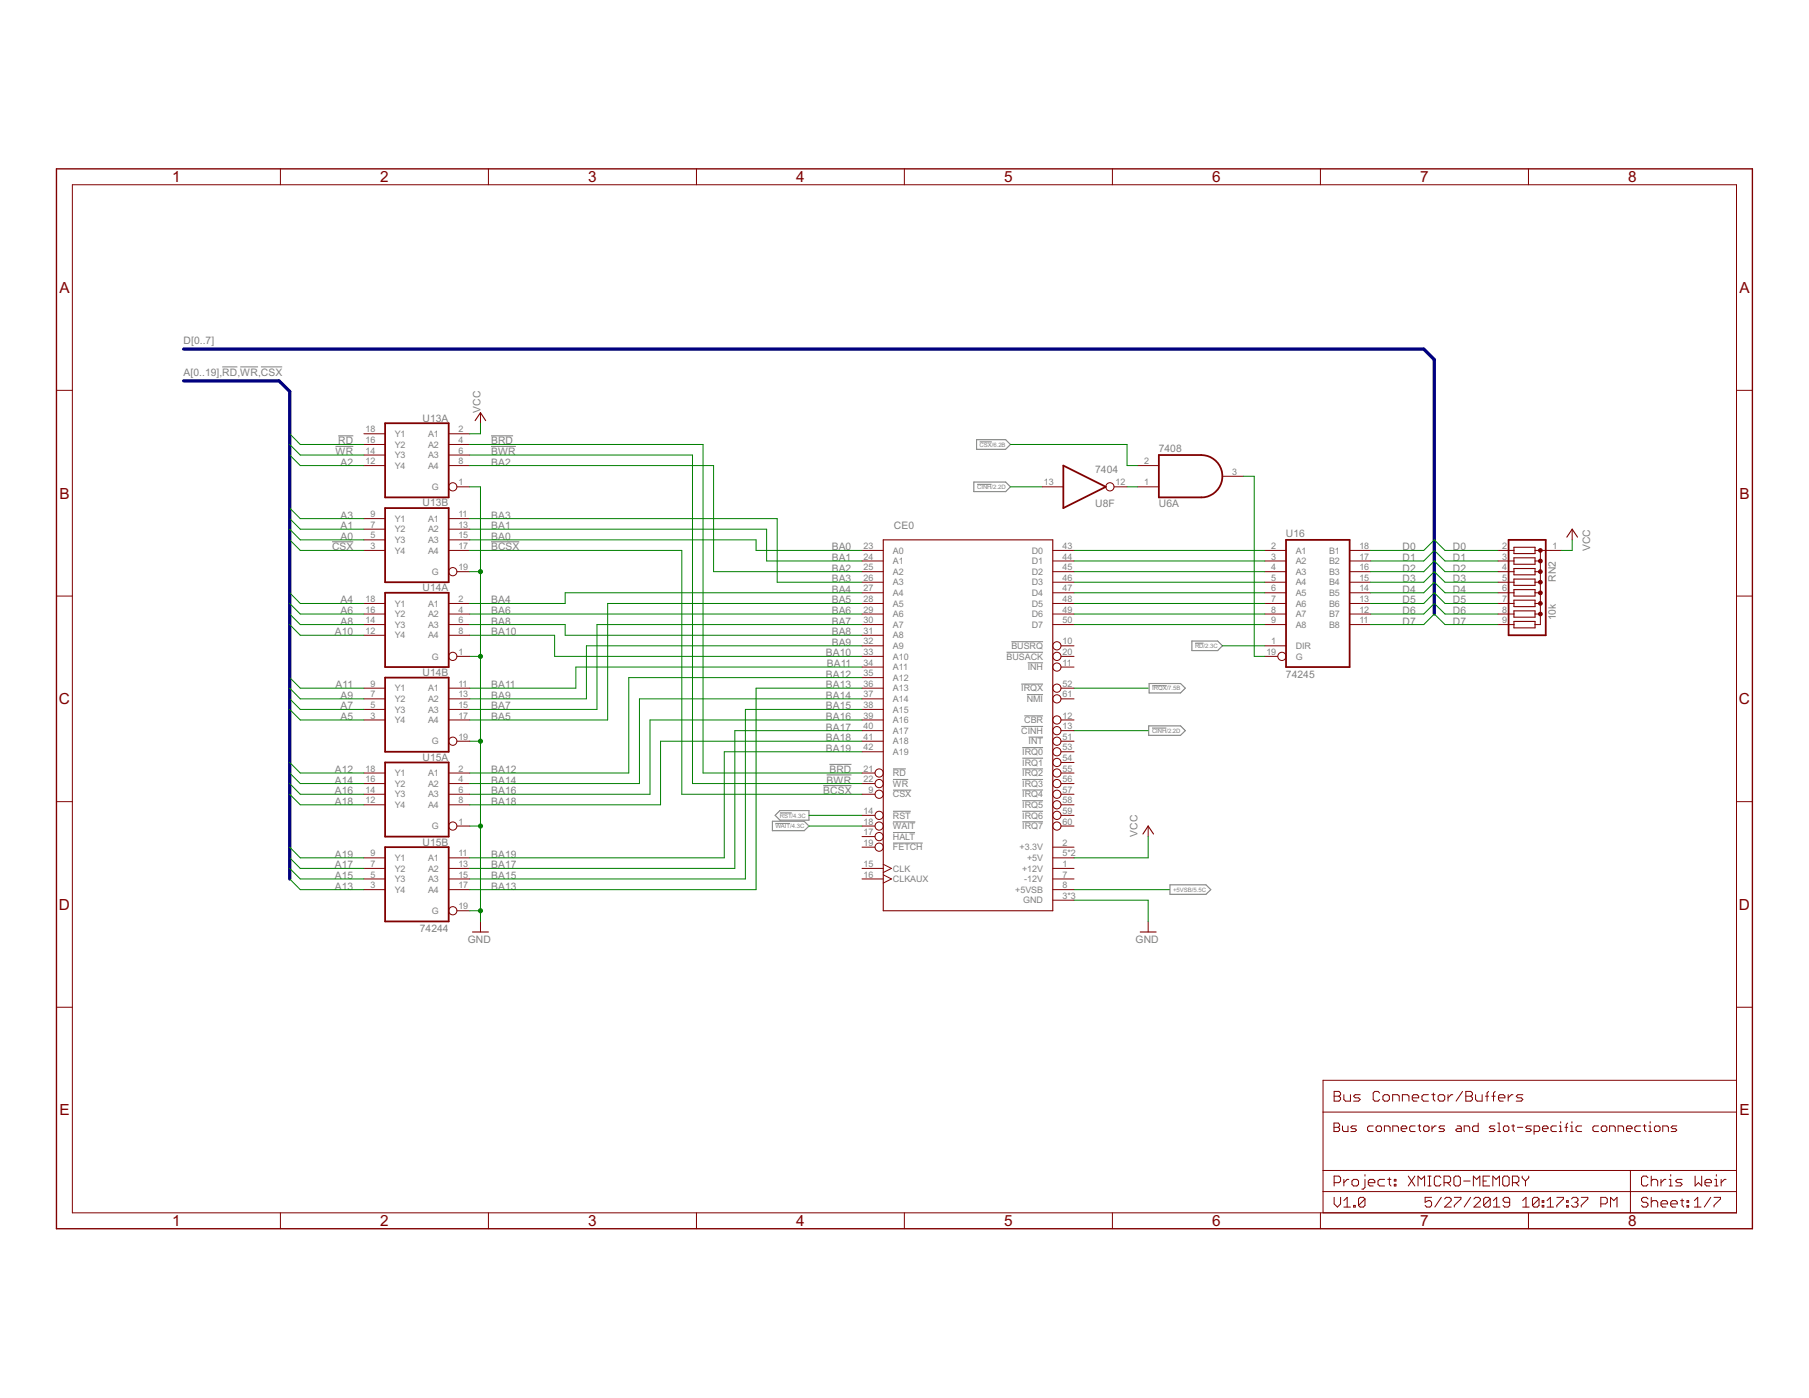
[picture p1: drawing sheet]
<svg xmlns="http://www.w3.org/2000/svg" width="279mm" height="216mm" viewBox="0 0 279 216" stroke-linecap="round" stroke-linejoin="round" font-family="sans-serif">
<g fill="none" stroke="#808080" stroke-width=".15">
<path d="M34.3 56.7h2.4M37.1 56.7h2.8M40.3 56.7h3.3M51.8 68.9h2.8M52.2 67.3h2.4M75.8 67.3h3.4M75.8 68.9h3.9M150.9 74.8h2.2M151.3 68.2h1.9M51.3 83.7h3.3M75.8 83.7h4.4M156.2 99.1h4.9"/>
<path d="M184.6 99.3h1.3M127.7 119.7h3.8M128.1 118h3.4M137.9 118.7h2M155.5 100.7h5.6M157.7 105.6h3.4M157.7 112.2h3.4M157.9 118.7h3.2M157.9 117.1h3.2M157.9 115.5h3.2M158.2 110.6h2.9M158.6 107.3h2.5"/>
<path d="M158.7 102.4h2.4M158.9 113.8h2.2M177.9 112.4h2.2M178 105.9h2.2M119.8 127.2h2.2M120.5 125.5h1.8M127.1 121.3h4.4M137.9 130.2h4.6M137.9 128.6h3.4M137.9 120.4h2.4M137.9 122h2.8M137.9 126.9h3.5"/>
<path d="M137.9 125.3h2.8M157.9 120.4h3.2M157.9 122h3.2M157.9 126.9h3.2M157.9 125.3h3.2M157.9 123.7h3.2"/>
</g>
<path d="M150.4 74.4h4.9l.8 .8-.8 .7h-4.9zM150.8 67.9h4.5l.8 .7-.8 .8h-4.5zM184.1 99h4l.7 .7-.7 .8h-4zM177.4 112.1h4.9l.8 .7-.8 .8h-4.9zM177.5 105.6h4.8l.8 .7-.8 .7h-4.8zM119.3 126.8h4.9l.7 .8-.7 .7h-4.9zM119.7 125.9l.8-.7h4.4v1.5h-4.4zM180.7 136.7h5.6l.7 .7-.7 .7h-5.6z" fill="none" stroke="#808080" stroke-width=".17"/>
<path d="M8.7 26.1h262v163.7h-262z" fill="none" stroke="#800000" stroke-width=".21"/>
<g fill="none" stroke="#800000" stroke-width=".15">
<path d="M11.2 28.5h257v158.8h-257zM43.3 26.1v2.4M75.4 26.1v2.4M107.6 26.1v2.4M139.7 26.1v2.4M171.8 26.1v2.4M203.9 26.1v2.4M236.1 26.1v2.4M8.7 60.3h2.5M56.2 71.9h3.3M56.2 67h3.3M56.2 68.6h3.3"/>
<path d="M56.2 70.3h3.3M69.3 71.9h3.3M69.3 67h3.3M69.3 68.6h3.3M69.3 70.3h3.3M70.6 75.2h2M74.2 63.7v1.7M161 75.2h3.2M172.1 75.2h2M175.7 75.2h3.3M175.7 71.9h3.3M188.8 73.6h3.3"/>
<path d="M268.2 60.3h2.5M8.7 92.1h2.5M56.2 85h3.3M56.2 93.2h3.3M56.2 94.8h3.3M56.2 96.5h3.3M56.2 98.1h3.3M56.2 80.1h3.3M56.2 81.7h3.3M56.2 83.4h3.3M69.3 85h3.3M69.3 93.2h3.3"/>
<path d="M69.3 94.8h3.3M69.3 96.5h3.3M69.3 98.1h3.3M69.3 80.1h3.3M69.3 81.7h3.3M69.3 83.4h3.3M70.6 88.3h2M133.1 85h3.3M133.1 86.6h3.3M133.1 88.3h3.3M133.1 89.9h3.3M133.1 91.5h3.3"/>
<path d="M133.1 93.2h3.3M133.1 94.8h3.3M133.1 96.5h3.3M133.1 98.1h3.3M133.1 99.7h3.3M162.6 85h3.3M162.6 86.6h3.3M162.6 88.3h3.3M162.6 89.9h3.3M162.6 91.5h3.3M162.6 93.2h3.3M162.6 94.8h3.3"/>
<path d="M162.6 96.5h3.3M163.9 99.7h2M195.3 85h3.3M195.3 86.6h3.3M195.3 88.3h3.3M195.3 89.9h3.3M195.3 91.5h3.3M195.3 93.2h3.3M195.3 94.8h3.3M195.3 96.5h3.3M195.3 99.7h3.3M208.4 85h3.3"/>
<path d="M208.4 86.6h3.3M208.4 88.3h3.3M208.4 89.9h3.3M208.4 91.5h3.3M208.4 93.2h3.3M208.4 94.8h3.3M208.4 96.5h3.3M231.4 85h2.4M231.4 86.6h2.4M231.4 88.3h2.4M231.4 89.9h2.4M231.4 91.5h2.4"/>
<path d="M231.4 93.2h2.4M231.4 94.8h2.4M231.4 96.5h2.4M237.1 85h4.1M237.1 86.6h.8M237.1 88.3h.8M237.1 89.9h.8M237.1 91.5h.8M237.1 93.2h.8M237.1 94.8h.8M237.9 85v11.5h-.8M242.8 81.7v1.7"/>
<path d="M268.2 92.1h2.5M56.2 106.3h3.3M56.2 107.9h3.3M56.2 109.6h3.3M56.2 119.4h3.3M56.2 111.2h3.3M69.3 106.3h3.3M69.3 107.9h3.3M69.3 109.6h3.3M69.3 119.4h3.3M69.3 111.2h3.3M70.6 114.5h2"/>
<path d="M70.6 101.4h2M133.1 114.5h3.3M133.1 101.4h3.3M133.1 103h3.3M133.1 104.6h3.3M133.1 106.3h3.3M133.1 107.9h3.3M133.1 109.6h3.3M133.1 119.4h2M133.1 116.1h3.3M133.1 112.8h3.3M133.1 111.2h3.3"/>
<path d="M163.9 114.5h2M163.9 101.4h2M163.9 103h2M163.9 106.3h2M163.9 107.9h2M163.9 119.4h2M163.9 117.8h2M163.9 116.1h2M163.9 112.8h2M163.9 111.2h2M195.3 101.4h2M8.7 123.8h2.5"/>
<path d="M56.2 134.1h3.3M56.2 135.7h3.3M56.2 121h3.3M56.2 122.7h3.3M56.2 124.3h3.3M56.2 137.4h3.3M56.2 132.5h3.3M69.3 134.1h3.3M69.3 135.7h3.3M69.3 121h3.3M69.3 122.7h3.3M69.3 124.3h3.3"/>
<path d="M69.3 137.4h3.3M69.3 132.5h3.3M70.6 127.6h2M133.1 134.1h3.3M133.1 135.7h3.3M133.1 130.8h2M133.1 129.2h2M133.1 121h2M133.1 122.7h2M133.1 127.6h2M133.1 125.9h2M136.4 133.5l1.3 .6-1.3 .6"/>
<path d="M136.4 135.1l1.3 .6-1.3 .7M162.6 134.1h3.3M162.6 135.7h3.3M162.6 130.8h3.3M162.6 139h3.3M162.6 137.4h3.3M162.6 132.5h3.3M163.9 121h2M163.9 122.7h2M163.9 127.6h2M163.9 125.9h2M163.9 124.3h2"/>
<path d="M177.3 127.6v1.6M268.2 123.8h2.5M8.7 155.6h2.5M70.6 140.7h2M74.2 142.3v1.6M177.3 142.3v1.6M268.2 155.6h2.5M204.3 171.7h63.9M206 173.4h.7l.2 .3v.2l-.2 .2 .2 .2v.2l-.2 .3h-.7zM206 174.1h.7M206.1 168.6h.7l.3 .2v.3l-.3 .2 .3 .2v.3l-.3 .3h-.7zM206.1 169.3h.7"/>
<path d="M207.3 173.9v.6l.3 .3h.6v-.9M207.6 169.1v.7l.2 .3h.8v-1M209.5 173.9h-.6l-.3 .2 .3 .2h.4l.2 .2-.2 .3h-.7M210.1 169.1h-.8l-.2 .2 .2 .2h.5l.3 .3-.3 .3h-.7M212.1 173.9h-.6l-.3 .2v.4l.3 .3h.6M212.5 174.1l.2-.2h.5l.2 .2v.4l-.2 .3h-.5l-.2-.3zM213.1 168.8l-.3-.2h-.5l-.2 .2v1l.2 .3h.5l.3-.3M213.6 169.3l.2-.2h.5l.3 .2v.5l-.3 .3h-.5l-.2-.3zM213.8 174.8v-.9h.7l.2 .2v.7M215.1 170.1v-1h.8l.2 .2v.8M215.1 174.8v-.9h.7l.2 .2v.7M216.4 174.3h.9v-.2l-.2-.2h-.5l-.2 .2v.4l.2 .3h.5"/>
<path d="M216.6 170.1v-1h.8l.2 .2v.8M218.1 169.5h1v-.2l-.2-.2h-.5l-.3 .2v.5l.3 .3h.5M218.6 173.9h-.7l-.2 .2v.4l.2 .3h.7M219 173.9h.4M219.2 173.7v.8l.2 .3M219.9 174.1l.2-.2h.4l.2 .2v.4l-.2 .3h-.4l-.2-.3zM220.6 169.1h-.7l-.3 .2v.5l.3 .3h.7M221.1 169.1h.5M221.2 173.9v.9M221.4 168.8v1l.2 .3M221.8 173.9h-.2l-.4 .4M222.1 169.3l.3-.2h.5l.2 .2v.5l-.2 .3h-.5l-.3-.3z"/>
<path d="M223.1 173.9h-.6l-.3 .2 .3 .2h.4l.2 .2-.2 .3h-.7M223.6 169.1v1M224.4 169.1h-.3l-.5 .4M225.1 173.9h.4l.2 .2v.7h-.6l-.3-.3 .3-.2h.6M225.9 168.6l-1 1.5M226.1 174.8v-.9h.7l.2 .2v.7M226.4 168.6h.8l.2 .2v.3l-.2 .2 .2 .2v.3l-.2 .3h-.8zM226.4 169.3h.8M227.9 169.1v.7l.3 .3h.7v-1M228.3 173.4v1.4h-.7l-.2-.3v-.4l.2-.2h.7M229.4 169.3h.5M229.9 168.6l-.2 .2v1.3"/>
<path d="M230.4 169.3h.5M230.9 173.9h-.6l-.3 .2 .3 .2h.4l.2 .2-.2 .3h-.7M230.9 168.6l-.2 .2v1.3M231.3 173.4h.2v1.4M231.3 174.8h.5M231.4 169.5h1v-.2l-.2-.2h-.5l-.3 .2v.5l.3 .3h.5M232.2 174.1l.2-.2h.4l.2 .2v.4l-.2 .3h-.4l-.2-.3zM232.9 169.1v1M233.5 173.9h.4M233.7 169.1h-.3l-.5 .4M233.7 173.7v.8l.2 .3M234.4 174.1h.8"/>
<path d="M235.2 169.1h-.8l-.2 .2 .2 .2h.5l.3 .3-.3 .3h-.7M236.5 173.9h-.6l-.3 .2 .3 .2h.4l.2 .2-.2 .3h-.7M236.9 174.8h.7l.2-.3v-.4l-.2-.2h-.7v1.3M238.2 174.3h.9v-.2l-.2-.2h-.4l-.3 .2v.4l.3 .3h.4M240.4 173.9h-.6l-.3 .2v.4l.3 .3h.6M240.8 174.8h.5M240.8 173.9h.2v.9M241 173.2v.2M241.7 174.1h.4M242.1 173.4l-.2 .3v1.1M242.6 174.8h.4M242.6 173.9h.2v.9"/>
<path d="M242.8 173.2v.2M244.3 173.9h-.7l-.2 .2v.4l.2 .3h.7M246.9 173.9h-.7l-.2 .2v.4l.2 .3h.7M247.3 174.1l.2-.2h.5l.2 .2v.4l-.2 .3h-.5l-.2-.3zM248.6 174.8v-.9h.7l.2 .2v.7M249.9 174.8v-.9h.6l.3 .2v.7M251.2 174.3h.9v-.2l-.3-.2h-.4l-.2 .2v.4l.2 .3h.4M253.4 173.9h-.7l-.2 .2v.4l.2 .3h.7M253.8 173.9h.4M254 173.7v.8l.2 .3M254.7 174.8h.4M254.7 173.9h.2v.9"/>
<path d="M254.9 173.2v.2M255.5 174.1l.2-.2h.5l.2 .2v.4l-.2 .3h-.5l-.2-.3zM256.8 174.8v-.9h.7l.2 .2v.7M259 173.9h-.7l-.2 .2 .2 .2h.5l.2 .2-.2 .3h-.7M268.2 166.8h-63.9v20.5M43.3 187.3v2.5M75.4 187.3v2.5M107.6 187.3v2.5M139.7 187.3v2.5M171.8 187.3v2.5M203.9 187.3v2.5M204.3 180.8h63.9"/>
<path d="M204.3 184h63.9M206.1 182.6h.7l.3-.2v-.5l-.3-.3h-.7v1.6M206.1 184.9v1l.5 .5 .5-.5v-1M207.6 182.1v1.1M207.6 185.4l.5-.5v1.5M207.6 186.4h1M208.3 182.1h-.2l-.5 .5M209.1 182.1h.5l.2 .3v.5l-.2 .3h-.5l-.3-.3v-.5zM209.1 186.2h.2v.2h-.2zM210.8 185.2l-.2-.3h-.5l-.3 .3v1M210.8 182.1v1.3l-.2 .2h-.3M210.8 181.4v.2"/>
<path d="M210.8 185.2v1l-.2 .2h-.5l-.3-.2M210.8 185.2l-1 1M211.3 182.6h1v-.2l-.2-.3h-.5l-.3 .3v.5l.3 .3h.5M213.8 182.1h-.7l-.3 .3v.5l.3 .3h.7M214.3 182.1h.5M214.6 181.9v1l.2 .3M215.3 182.1h.3v.3h-.3zM215.3 182.9h.3v.3h-.3zM217.5 181.6l1 1.6M218.5 181.6l-1 1.6M219 183.2v-1.6l.5 .5 .5-.5v1.6M220.5 181.6h.5"/>
<path d="M220.5 183.2h.5M220.8 181.6v1.6M221.1 184.9h-1v.8l.5-.3h.3l.2 .3v.5l-.2 .2h-.5l-.3-.2M222.5 181.9l-.2-.3h-.5l-.3 .3v1l.3 .3h.5l.2-.3M222.6 184.9l-1 1.5M223 182.6h.8l.2-.2v-.5l-.2-.3h-.8v1.6M223.1 185.2l.3-.3h.5l.2 .3v.2l-1 1h1M223.5 182.6l.5 .6M224.6 184.9h1v.3l-1 1v.2M224.8 181.6h.5l.3 .3v1l-.3 .3h-.5l-.2-.3v-1zM226.1 182.4h1M227.1 184.9l-1 1.5"/>
<path d="M227.6 183.2v-1.6l.5 .5 .5-.5v1.6M227.6 185.2l.3-.3h.5l.2 .3v.2l-1 1h1M229.1 182.4h.5M230.1 181.6h-1v1.6h1M230.2 185.2v1l-.3 .2h-.5l-.2-.2M230.2 185.2l-.3-.3h-.5l-.2 .3v1M230.2 185.2l-1 1M230.6 183.2v-1.6l.5 .5 .5-.5v1.6M230.7 186.4h1M230.7 185.4l.5-.5v1.5M232.3 181.6h.5l.3 .3v1l-.3 .3h-.5l-.2-.3v-1zM233.2 185.7h-.8l-.2-.3v-.2l.2-.3h.5l.3 .3v1l-.3 .2h-.5l-.2-.2"/>
<path d="M233.6 182.6h.7l.3-.2v-.5l-.3-.3h-.7v1.6M234.1 182.6l.5 .6M235.1 181.6v.3l.5 .5M235.2 186.4h1M235.2 185.4l.5-.5v1.5M235.6 182.4v.8M236.1 187.3v2.5M236.1 181.6v.3l-.5 .5M237.7 185.2v1l-.3 .2h-.5l-.2-.2M237.7 185.2l-.3-.3h-.5l-.2 .3v1M237.7 185.2l-1 1M238.2 186.2h.2v.2h-.2z"/>
<path d="M238.2 185.4h.2v.3h-.2zM239 186.4h.9M239 185.4l.5-.5v1.5M240.5 184.9h1v.3l-1 1v.2M242 186.2h.2v.2h-.2zM242 185.4h.2v.3h-.2zM242.7 185.2l.3-.3h.5l.2 .3v.2l-.2 .3M243.2 185.7h.3M243.5 185.7l.2 .2v.3l-.2 .2h-.5l-.3-.2M244.2 184.9h1v.3l-1 1v.2M247.2 185.9h.8l.2-.2v-.5l-.2-.3h-.8v1.5M248.8 186.4v-1.5l.5 .5 .4-.5v1.5"/>
<path d="M251.8 180.8v6.5M254.5 181.9l-.2-.3h-.5l-.3 .3v1l.3 .3h.5l.2-.3M254.5 185.2l-.2-.3h-.5l-.3 .3v.2l.3 .3h.5l.2 .2v.3l-.2 .2h-.5l-.3-.2M255 182.4l.3-.3h.5l.2 .3v.8M255 181.6v1.6M255 184.9v1.5M255 185.7l.3-.3h.5l.2 .3v.7M256.5 185.9h1.1v-.2l-.3-.3h-.5l-.3 .3v.5l.3 .2h.5M256.5 182.1v1.1M257.3 182.1h-.3l-.5 .5M257.8 182.1h.2v1.1M257.8 183.2h.5"/>
<path d="M258 185.9h1.1v-.2l-.3-.3h-.5l-.3 .3v.5l.3 .2h.5M258 181.4v.2M259.6 185.4h.5M259.8 182.1h-.7l-.3 .3 .3 .2h.5l.2 .3-.2 .3h-.8M259.8 185.2v1l.3 .2M260.6 186.2h.2v.2h-.2zM260.6 185.4h.2v.3h-.2zM261.7 186.4h1M261.7 185.4l.5-.5v1.5M261.8 181.6v1.6l.5-.6 .5 .6v-1.6M263.3 182.6h1v-.2l-.2-.3h-.5l-.3 .3v.5l.3 .3h.5M264.2 184.9l-1 1.5"/>
<path d="M264.7 184.9h1v.3l-1 1v.2M264.8 182.1h.3v1.1M264.8 183.2h.5M265.1 181.4v.2M265.8 182.1v1.1M266.6 182.1h-.3l-.5 .5"/>
<circle cx="69.9" cy="75.2" r=".64"/>
<circle cx="171.4" cy="75.2" r=".64"/>
<circle cx="69.9" cy="88.3" r=".64"/>
<circle cx="163.2" cy="99.7" r=".64"/>
<circle cx="69.9" cy="101.4" r=".64"/>
<circle cx="69.9" cy="114.5" r=".64"/>
<circle cx="135.8" cy="119.4" r=".64"/>
<circle cx="163.2" cy="107.9" r=".64"/>
<circle cx="163.2" cy="112.8" r=".64"/>
<circle cx="163.2" cy="106.3" r=".64"/>
<circle cx="163.2" cy="119.4" r=".64"/>
<circle cx="163.2" cy="101.4" r=".64"/>
<circle cx="163.2" cy="111.2" r=".64"/>
<circle cx="163.2" cy="114.5" r=".64"/>
<circle cx="163.2" cy="103" r=".64"/>
<circle cx="163.2" cy="117.8" r=".64"/>
<circle cx="163.2" cy="116.1" r=".64"/>
<circle cx="198" cy="101.4" r=".64"/>
<circle cx="69.9" cy="127.6" r=".64"/>
<circle cx="135.8" cy="125.9" r=".64"/>
<circle cx="135.8" cy="130.8" r=".64"/>
<circle cx="135.8" cy="129.2" r=".64"/>
<circle cx="135.8" cy="122.7" r=".64"/>
<circle cx="135.8" cy="121" r=".64"/>
<circle cx="135.8" cy="127.6" r=".64"/>
<circle cx="163.2" cy="124.3" r=".64"/>
<circle cx="163.2" cy="125.9" r=".64"/>
<circle cx="163.2" cy="127.6" r=".64"/>
<circle cx="163.2" cy="121" r=".64"/>
<circle cx="163.2" cy="122.7" r=".64"/>
<circle cx="69.9" cy="140.7" r=".64"/>
</g>
<g fill="none" stroke="#800000" stroke-width=".17">
<path d="M73.4 65l.8-1.3 .8 1.3M136.4 83.4h26.2v57.3h-26.2zM233.8 84.5h3.3v1h-3.3zM233.8 86.1h3.3v1h-3.3zM233.8 87.8h3.3v1h-3.3zM233.8 89.4h3.3v1h-3.3zM233.8 91.1h3.3v1h-3.3zM233.8 92.7h3.3v1h-3.3zM233.8 94.3h3.3v1h-3.3zM233.8 96h3.3v1h-3.3zM242 83l.8-1.3 .8 1.3M176.5 128.8l.8-1.2 .9 1.2"/>
<path d="M73 143.9h2.4M176.1 143.9h2.5"/>
</g>
<path d="M59.5 65.4h9.8v11.4h-9.8zM59.5 78.5h9.8v11.4h-9.8zM164.2 71.9l6.6 3.3-6.6 3.3zM179 70.3h6.5a3.3 3.3 0 0 1 3.3 3.2 3.3 3.3 0 0 1-3.3 3.3h-6.5zM59.5 91.5h9.8v11.5h-9.8zM198.6 83.4h9.8v19.6h-9.8zM233 83.4h5.7v14.7h-5.7zM59.5 104.6h9.8v11.5h-9.8zM59.5 117.8h9.8v11.4h-9.8zM59.5 130.8h9.8v11.5h-9.8z" fill="none" stroke="#800000" stroke-width=".28"/>
<g fill="#800000" stroke="#800000" stroke-width=".15">
<path d="M237.7 94.7l.1-.1 .3 .1v.3l-.1 .1-.3-.1-.1-.2h.3h-.3z" fill-rule="evenodd"/>
<path d="M237.7 93l.3-.1 .2 .3-.1 .2-.1 .1-.3-.1-.1-.2h.3h-.3z" fill-rule="evenodd"/>
<path d="M237.7 91.4l.1-.1 .3 .1v.3l-.1 .1-.3-.1-.1-.2h.3h-.3z" fill-rule="evenodd"/>
<path d="M237.7 89.7l.1-.1 .3 .1v.4l-.1 .1-.3-.1-.1-.2h.3h-.3z" fill-rule="evenodd"/>
<path d="M237.7 88.1l.3-.1 .2 .3-.1 .2-.1 .1-.3-.1-.1-.2h.3h-.3z" fill-rule="evenodd"/>
<path d="M237.7 86.5l.1-.1 .3 .1v.3l-.1 .1-.3-.1-.1-.2h.3h-.3z" fill-rule="evenodd"/>
<path d="M237.7 84.8l.1-.1 .3 .1v.4l-.1 .1-.3-.1-.1-.2h.3h-.3z" fill-rule="evenodd"/>
</g>
<path d="M28.4 53.9h191.5l1.6 1.6v39.3M28.4 58.8h14.7l1.6 1.7v75.2" fill="none" stroke="#000080" stroke-width=".51"/>
<g fill="none" stroke="#008000" stroke-width=".15">
<path d="M44.7 78.5l1.7 1.6h9.8M44.7 70.3l1.7 1.6h9.8M44.7 67l1.7 1.6h9.8M44.7 68.6l1.7 1.7h9.8M72.6 71.9h37.6v16.4h22.9M72.6 70.3h34.4v50.7h26.1M72.6 68.6h36v50.8h24.5M72.6 75.2h1.6v67.1M74.2 65.4v1.6h-1.6M156.1 68.6h18v3.3h1.6M156.1 75.2h4.9M174.1 75.2h1.6"/>
<path d="M192.1 73.6h1.6v27.8h1.6M44.7 94.8l1.7 1.7h9.8M44.7 93.2l1.7 1.6h9.8M44.7 91.5l1.7 1.7h9.8M44.7 83.4l1.7 1.6h9.8M44.7 96.5l1.7 1.6h9.8M44.7 80.1l1.7 1.6h9.8M44.7 81.7l1.7 1.7h9.8M72.6 96.5h14.7v1.6h45.8M72.6 94.8h60.5M72.6 80.1h47.4v9.8h13.1M72.6 88.3h1.6"/>
<path d="M72.6 81.7h45.8v4.9h14.7M72.6 85h32.7v37.7h27.8M72.6 83.4h44.2v1.6h16.3M72.6 98.1h13.1v3.3h47.4M133.1 96.5h-40.9v13.1h-19.6M133.1 91.5h-45.8v1.7h-14.7M133.1 93.2h-39.2v18h-21.3M133.1 99.7h-42.5v8.2h-18M165.9 96.5h29.4M165.9 94.8h29.4M165.9 93.2h29.4M165.9 91.5h29.4"/>
<path d="M165.9 89.9h29.4M165.9 88.3h29.4M165.9 86.6h29.4M165.9 85h29.4M188.8 99.7h6.5M211.7 96.5h8.2l1.6-1.7 1.7 1.7h8.2M211.7 94.8h8.2l1.6-1.6 1.7 1.6h8.2M211.7 93.2h8.2l1.6-1.7 1.7 1.7h8.2M211.7 91.5h8.2l1.6-1.6 1.7 1.6h8.2M211.7 89.9h8.2l1.6-1.6 1.7 1.6h8.2M211.7 88.3h8.2l1.6-1.7 1.7 1.7h8.2M211.7 86.6h8.2l1.6-1.6 1.7 1.6h8.2"/>
<path d="M211.7 85h8.2l1.6-1.6 1.7 1.6h8.2M242.8 83.4v1.6h-1.6M44.7 119.4l1.7 1.6h9.8M44.7 117.8l1.7 1.6h9.8M44.7 104.6l1.7 1.7h9.8M44.7 106.3l1.7 1.6h9.8M44.7 107.9l1.7 1.7h9.8M44.7 109.6l1.7 1.6h9.8M72.6 114.5h1.6M72.6 101.4h1.6M133.1 109.6h-18v26.1h-42.5M133.1 107.9h-34.3v13.1h-26.2"/>
<path d="M133.1 106.3h-16.3v31.1h-44.2M133.1 104.6h-36v14.8h-24.5M133.1 103h-44.2v3.3h-16.3M133.1 111.2h-32.7v11.5h-27.8M133.1 116.1h-21.2v16.4h-39.3M133.1 114.5h-31.1v9.8h-29.4M133.1 112.8h-19.6v21.3h-40.9M165.9 106.3h11.4M165.9 112.8h11.4M44.7 134.1l1.7 1.6h9.8M44.7 135.7l1.7 1.7h9.8M44.7 130.8l1.7 1.7h9.8"/>
<path d="M44.7 121l1.7 1.7h9.8M44.7 132.5l1.7 1.6h9.8M44.7 122.7l1.7 1.6h9.8M72.6 127.6h1.6M124.9 127.6h8.2M124.9 125.9h8.2M165.9 137.4h14.7M165.9 139h11.4v3.3M177.3 129.2v3.3h-11.4M72.6 140.7h1.6"/>
</g>
<g fill="#008000" stroke="#008000" stroke-width=".15">
<circle cx="74.2" cy="140.7" r=".32"/>
<circle cx="74.2" cy="127.6" r=".32"/>
<circle cx="74.2" cy="114.5" r=".32"/>
<circle cx="74.2" cy="101.4" r=".32"/>
<circle cx="74.2" cy="88.3" r=".32"/>
</g>
<g font-size="2.6" fill="#800000">
<text x="26.6" y="28.1">1</text>
<text x="58.7" y="28.1">2</text>
<text x="90.8" y="28.1">3</text>
<text x="123" y="28.1">4</text>
<text x="155.1" y="28.1">5</text>
<text x="187.2" y="28.1">6</text>
<text x="219.3" y="28.1">7</text>
<text x="251.5" y="28.1">8</text>
<text x="9.2" y="45.2">A</text>
<text x="268.6" y="45.2">A</text>
<text x="9.2" y="77">B</text>
<text x="268.6" y="77">B</text>
<text x="9.1" y="108.7">C</text>
<text x="268.6" y="108.7">C</text>
<text x="9.1" y="140.5">D</text>
<text x="268.6" y="140.5">D</text>
<text x="9.2" y="172.3">E</text>
<text x="268.6" y="172.3">E</text>
<text x="26.6" y="189.4">1</text>
<text x="58.7" y="189.4">2</text>
<text x="90.8" y="189.4">3</text>
<text x="123" y="189.4">4</text>
<text x="155.1" y="189.4">5</text>
<text x="187.2" y="189.4">6</text>
<text x="219.3" y="189.4">7</text>
<text x="251.5" y="189.4">8</text>
</g>
<g font-size="1.8" fill="#808080">
<text x="28.4" y="53.1">D[0..7]</text>
<text x="28.4" y="58">A[0..19],RD,WR,CSX</text>
<text x="65.3" y="65.1">U13A</text>
<text x="74.2" y="63.7" transform="rotate(-90 74.2 63.7)">VCC</text>
<text x="51.8" y="70.3">WR</text>
<text x="52.2" y="68.6">RD</text>
<text x="52.6" y="71.9">A2</text>
<text x="75.8" y="68.6">BRD</text>
<text x="75.8" y="71.9">BA2</text>
<text x="75.8" y="70.3">BWR</text>
<text x="179" y="69.8">7408</text>
<text x="169.2" y="73.1">7404</text>
<text x="52.6" y="80.1">A3</text>
<text x="52.6" y="81.7">A1</text>
<text x="52.6" y="83.4">A0</text>
<text x="65.3" y="78.2">U13B</text>
<text x="75.8" y="80.1">BA3</text>
<text x="75.8" y="81.7">BA1</text>
<text x="75.8" y="83.4">BA0</text>
<text x="138" y="81.7">CE0</text>
<text x="169.2" y="78.4">U8F</text>
<text x="179" y="78.4">U6A</text>
<text x="198.6" y="83">U16</text>
<text x="51.3" y="85">CSX</text>
<text x="75.8" y="85">BCSX</text>
<text x="128.5" y="89.9">BA3</text>
<text x="128.5" y="88.3">BA2</text>
<text x="128.5" y="86.6">BA1</text>
<text x="128.5" y="85">BA0</text>
<text x="216.6" y="89.9">D3</text>
<text x="216.6" y="88.3">D2</text>
<text x="216.6" y="86.6">D1</text>
<text x="216.6" y="85">D0</text>
<text x="224.4" y="89.9">D3</text>
<text x="224.4" y="88.3">D2</text>
<text x="224.4" y="86.6">D1</text>
<text x="224.4" y="85">D0</text>
<text x="240.3" y="89.9" transform="rotate(-90 240.3 89.9)">RN2</text>
<text x="245.6" y="85.1" transform="rotate(-90 245.6 85.1)">VCC</text>
<text x="52.6" y="94.8">A6</text>
<text x="52.6" y="93.2">A4</text>
<text x="65.3" y="91.3">U14A</text>
<text x="75.8" y="93.2">BA4</text>
<text x="75.8" y="94.8">BA6</text>
<text x="128.5" y="91.6">BA4</text>
<text x="128.5" y="93.2">BA5</text>
<text x="128.5" y="94.8">BA6</text>
<text x="216.6" y="94.8">D6</text>
<text x="216.6" y="93.2">D5</text>
<text x="216.6" y="91.6">D4</text>
<text x="224.4" y="94.8">D6</text>
<text x="224.4" y="93.2">D5</text>
<text x="224.4" y="91.6">D4</text>
<text x="240.3" y="95.8" transform="rotate(-90 240.3 95.8)">10k</text>
<text x="51.7" y="98.1">A10</text>
<text x="52.6" y="96.5">A8</text>
<text x="75.8" y="96.5">BA8</text>
<text x="75.8" y="98.1">BA10</text>
<text x="127.6" y="101.4">BA10</text>
<text x="128.5" y="96.5">BA7</text>
<text x="128.5" y="98.1">BA8</text>
<text x="128.5" y="99.7">BA9</text>
<text x="216.6" y="96.5">D7</text>
<text x="224.4" y="96.5">D7</text>
<text x="51.8" y="106.3">A11</text>
<text x="52.6" y="107.9">A9</text>
<text x="65.3" y="104.4">U14B</text>
<text x="75.8" y="107.9">BA9</text>
<text x="75.8" y="106.3">BA11</text>
<text x="127.6" y="107.9">BA14</text>
<text x="127.6" y="106.3">BA13</text>
<text x="127.6" y="104.6">BA12</text>
<text x="127.7" y="103">BA11</text>
<text x="198.6" y="104.6">74245</text>
<text x="52.6" y="109.6">A7</text>
<text x="52.6" y="111.2">A5</text>
<text x="75.8" y="111.2">BA5</text>
<text x="75.8" y="109.6">BA7</text>
<text x="127.6" y="112.8">BA17</text>
<text x="127.6" y="111.2">BA16</text>
<text x="127.6" y="109.6">BA15</text>
<text x="51.7" y="119.4">A12</text>
<text x="65.3" y="117.5">U15A</text>
<text x="75.8" y="119.4">BA12</text>
<text x="127.6" y="114.5">BA18</text>
<text x="127.6" y="116.1">BA19</text>
<text x="128.1" y="119.4">BRD</text>
<text x="51.7" y="121">A14</text>
<text x="51.7" y="122.7">A16</text>
<text x="51.7" y="124.3">A18</text>
<text x="75.8" y="124.3">BA18</text>
<text x="75.8" y="122.7">BA16</text>
<text x="75.8" y="121">BA14</text>
<text x="127.1" y="122.7">BCSX</text>
<text x="127.7" y="121">BWR</text>
<text x="65.3" y="130.6">U15B</text>
<text x="175.7" y="129.2" transform="rotate(-90 175.7 129.2)">VCC</text>
<text x="51.7" y="135.7">A15</text>
<text x="51.7" y="137.4">A13</text>
<text x="51.7" y="134.1">A17</text>
<text x="51.7" y="132.5">A19</text>
<text x="75.8" y="132.5">BA19</text>
<text x="75.8" y="134.1">BA17</text>
<text x="75.8" y="135.7">BA15</text>
<text x="75.8" y="137.4">BA13</text>
<text x="64.8" y="143.9">74244</text>
<text x="72.3" y="145.6">GND</text>
<text x="175.4" y="145.6">GND</text>
</g>
<g font-size="1.5" fill="#808080">
<text x="56.4" y="71.7">12</text>
<text x="56.4" y="70">14</text>
<text x="56.4" y="68.4">16</text>
<text x="56.4" y="66.8">18</text>
<text x="61" y="70.8">Y3</text>
<text x="61" y="69.1">Y2</text>
<text x="61" y="67.5">Y1</text>
<text x="66.1" y="67.5">A1</text>
<text x="66.1" y="69.1">A2</text>
<text x="66.1" y="70.8">A3</text>
<text x="70.8" y="66.8">2</text>
<text x="70.8" y="68.4">4</text>
<text x="70.8" y="70">6</text>
<text x="70.8" y="71.7">8</text>
<text x="176.7" y="71.7">2</text>
<text x="61" y="72.4">Y4</text>
<text x="66.1" y="72.4">A4</text>
<text x="66.7" y="75.7">G</text>
<text x="70.8" y="75">1</text>
<text x="161.2" y="75">13</text>
<text x="172.3" y="75">12</text>
<text x="176.7" y="75">1</text>
<text x="190.3" y="73.3">3</text>
<text x="57.2" y="83.1">5</text>
<text x="57.2" y="81.5">7</text>
<text x="57.2" y="79.9">9</text>
<text x="61" y="83.9">Y3</text>
<text x="61" y="82.2">Y2</text>
<text x="61" y="80.6">Y1</text>
<text x="66.1" y="80.6">A1</text>
<text x="66.1" y="82.2">A2</text>
<text x="66.1" y="83.9">A3</text>
<text x="70.8" y="79.9">11</text>
<text x="70.8" y="81.5">13</text>
<text x="70.8" y="83.1">15</text>
<text x="57.2" y="84.8">3</text>
<text x="61" y="85.5">Y4</text>
<text x="66.1" y="85.5">A4</text>
<text x="66.7" y="88.8">G</text>
<text x="70.8" y="88.1">19</text>
<text x="70.8" y="84.8">17</text>
<text x="133.4" y="84.8">23</text>
<text x="133.4" y="86.4">24</text>
<text x="133.4" y="88.1">25</text>
<text x="133.4" y="89.7">26</text>
<text x="137.9" y="85.5">A0</text>
<text x="137.9" y="87.1">A1</text>
<text x="137.9" y="88.8">A2</text>
<text x="159.3" y="85.5">D0</text>
<text x="159.3" y="87.1">D1</text>
<text x="159.3" y="88.8">D2</text>
<text x="164.1" y="84.8">43</text>
<text x="164.1" y="86.4">44</text>
<text x="164.1" y="88.1">45</text>
<text x="164.1" y="89.7">46</text>
<text x="196.4" y="84.8">2</text>
<text x="196.4" y="86.4">3</text>
<text x="196.4" y="88.1">4</text>
<text x="196.4" y="89.7">5</text>
<text x="200.1" y="85.5">A1</text>
<text x="200.1" y="87.1">A2</text>
<text x="200.1" y="88.8">A3</text>
<text x="205.3" y="88.8">B3</text>
<text x="205.3" y="87.1">B2</text>
<text x="205.3" y="85.5">B1</text>
<text x="209.9" y="89.7">15</text>
<text x="209.9" y="88.1">16</text>
<text x="209.9" y="86.4">17</text>
<text x="209.9" y="84.8">18</text>
<text x="232" y="84.8">2</text>
<text x="232" y="86.4">3</text>
<text x="232" y="88.1">4</text>
<text x="232" y="89.7">5</text>
<text x="239.8" y="84.8">1</text>
<text x="56.4" y="94.6">16</text>
<text x="56.4" y="93">18</text>
<text x="61" y="95.3">Y2</text>
<text x="61" y="93.7">Y1</text>
<text x="66.1" y="93.7">A1</text>
<text x="66.1" y="95.3">A2</text>
<text x="70.8" y="93">2</text>
<text x="70.8" y="94.6">4</text>
<text x="133.4" y="91.3">27</text>
<text x="133.4" y="93">28</text>
<text x="133.4" y="94.6">29</text>
<text x="137.9" y="90.4">A3</text>
<text x="137.9" y="92">A4</text>
<text x="137.9" y="93.7">A5</text>
<text x="137.9" y="95.3">A6</text>
<text x="159.3" y="90.4">D3</text>
<text x="159.3" y="92">D4</text>
<text x="159.3" y="93.7">D5</text>
<text x="159.3" y="95.3">D6</text>
<text x="164.1" y="91.3">47</text>
<text x="164.1" y="93">48</text>
<text x="164.1" y="94.6">49</text>
<text x="196.4" y="91.3">6</text>
<text x="196.4" y="93">7</text>
<text x="196.4" y="94.6">8</text>
<text x="200.1" y="90.4">A4</text>
<text x="200.1" y="92">A5</text>
<text x="200.1" y="93.7">A6</text>
<text x="200.1" y="95.3">A7</text>
<text x="205.3" y="95.3">B7</text>
<text x="205.3" y="93.7">B6</text>
<text x="205.3" y="92">B5</text>
<text x="205.3" y="90.4">B4</text>
<text x="209.9" y="94.6">12</text>
<text x="209.9" y="93">13</text>
<text x="209.9" y="91.3">14</text>
<text x="232" y="91.3">6</text>
<text x="232" y="93">7</text>
<text x="232" y="94.6">8</text>
<text x="56.4" y="97.9">12</text>
<text x="56.4" y="96.2">14</text>
<text x="61" y="98.6">Y4</text>
<text x="61" y="96.9">Y3</text>
<text x="66.1" y="97">A3</text>
<text x="66.1" y="98.6">A4</text>
<text x="66.7" y="101.9">G</text>
<text x="70.8" y="101.1">1</text>
<text x="70.8" y="96.2">6</text>
<text x="70.8" y="97.9">8</text>
<text x="133.4" y="96.2">30</text>
<text x="133.4" y="97.9">31</text>
<text x="133.4" y="99.5">32</text>
<text x="133.4" y="101.1">33</text>
<text x="137.9" y="97">A7</text>
<text x="137.9" y="98.6">A8</text>
<text x="137.9" y="100.2">A9</text>
<text x="137.9" y="101.9">A10</text>
<text x="155.5" y="101.9">BUSACK</text>
<text x="156.2" y="100.2">BUSRQ</text>
<text x="159.3" y="96.9">D7</text>
<text x="164.1" y="96.2">50</text>
<text x="164.1" y="101.1">20</text>
<text x="164.1" y="99.5">10</text>
<text x="195.6" y="101.1">19</text>
<text x="196.4" y="99.5">1</text>
<text x="196.4" y="96.2">9</text>
<text x="200.1" y="100.2">DIR</text>
<text x="200.1" y="97">A8</text>
<text x="200.1" y="101.9">G</text>
<text x="205.3" y="96.9">B8</text>
<text x="209.9" y="96.2">11</text>
<text x="232" y="96.2">9</text>
<text x="57.2" y="107.7">7</text>
<text x="57.2" y="106.1">9</text>
<text x="61" y="106.8">Y1</text>
<text x="66.1" y="106.8">A1</text>
<text x="70.8" y="106.1">11</text>
<text x="70.8" y="107.7">13</text>
<text x="133.4" y="102.8">34</text>
<text x="133.4" y="104.4">35</text>
<text x="133.4" y="106.1">36</text>
<text x="133.4" y="107.7">37</text>
<text x="137.9" y="103.5">A11</text>
<text x="137.9" y="105.1">A12</text>
<text x="137.9" y="106.8">A13</text>
<text x="157.7" y="106.8">IRQX</text>
<text x="158.7" y="103.5">INH</text>
<text x="164.1" y="106.1">52</text>
<text x="164.1" y="107.7">61</text>
<text x="164.1" y="102.8">11</text>
<text x="57.2" y="111">3</text>
<text x="57.2" y="109.3">5</text>
<text x="61" y="111.7">Y4</text>
<text x="61" y="110">Y3</text>
<text x="61" y="108.4">Y2</text>
<text x="66.1" y="108.4">A2</text>
<text x="66.1" y="110">A3</text>
<text x="66.1" y="111.7">A4</text>
<text x="70.8" y="109.3">15</text>
<text x="70.8" y="111">17</text>
<text x="133.4" y="109.3">38</text>
<text x="133.4" y="112.6">40</text>
<text x="133.4" y="111">39</text>
<text x="137.9" y="108.4">A14</text>
<text x="137.9" y="110">A15</text>
<text x="137.9" y="113.3">A17</text>
<text x="137.9" y="111.7">A16</text>
<text x="157.7" y="113.3">CINH</text>
<text x="158.2" y="111.7">CBR</text>
<text x="158.6" y="108.4">NMI</text>
<text x="164.1" y="111">12</text>
<text x="164.1" y="112.6">13</text>
<text x="56.4" y="119.1">18</text>
<text x="61" y="119.9">Y1</text>
<text x="66.1" y="119.9">A1</text>
<text x="66.7" y="115">G</text>
<text x="70.8" y="114.2">19</text>
<text x="70.8" y="119.1">2</text>
<text x="133.4" y="114.2">41</text>
<text x="133.4" y="119.1">21</text>
<text x="133.4" y="115.9">42</text>
<text x="137.9" y="115">A18</text>
<text x="137.9" y="119.9">RD</text>
<text x="137.9" y="116.6">A19</text>
<text x="157.9" y="119.9">IRQ2</text>
<text x="157.9" y="118.2">IRQ1</text>
<text x="157.9" y="116.6">IRQ0</text>
<text x="158.9" y="115">INT</text>
<text x="164.1" y="114.2">51</text>
<text x="164.1" y="119.1">55</text>
<text x="164.1" y="117.5">54</text>
<text x="164.1" y="115.9">53</text>
<text x="56.4" y="124.1">12</text>
<text x="56.4" y="122.4">14</text>
<text x="56.4" y="120.8">16</text>
<text x="61" y="124.8">Y4</text>
<text x="61" y="123.1">Y3</text>
<text x="61" y="121.5">Y2</text>
<text x="66.1" y="121.5">A2</text>
<text x="66.1" y="123.1">A3</text>
<text x="66.1" y="124.8">A4</text>
<text x="70.8" y="120.8">4</text>
<text x="70.8" y="122.4">6</text>
<text x="70.8" y="124.1">8</text>
<text x="133.4" y="120.8">22</text>
<text x="133.4" y="125.7">14</text>
<text x="134.1" y="122.4">9</text>
<text x="137.9" y="121.5">WR</text>
<text x="137.9" y="123.1">CSX</text>
<text x="157.9" y="124.8">IRQ5</text>
<text x="157.9" y="123.1">IRQ4</text>
<text x="157.9" y="121.5">IRQ3</text>
<text x="164.1" y="125.7">59</text>
<text x="164.1" y="124.1">58</text>
<text x="164.1" y="122.4">57</text>
<text x="164.1" y="120.8">56</text>
<text x="66.7" y="128.1">G</text>
<text x="70.8" y="127.3">1</text>
<text x="133.4" y="130.6">19</text>
<text x="133.4" y="129">17</text>
<text x="133.4" y="127.3">18</text>
<text x="137.9" y="131.3">FETCH</text>
<text x="137.9" y="129.7">HALT</text>
<text x="137.9" y="128.1">WAIT</text>
<text x="137.9" y="126.4">RST</text>
<text x="157.5" y="131.3">+3.3V</text>
<text x="157.9" y="128">IRQ7</text>
<text x="157.9" y="126.4">IRQ6</text>
<text x="164.1" y="127.3">60</text>
<text x="164.1" y="130.6">2</text>
<text x="57.2" y="137.2">3</text>
<text x="57.2" y="135.5">5</text>
<text x="57.2" y="133.9">7</text>
<text x="57.2" y="132.2">9</text>
<text x="61" y="137.9">Y4</text>
<text x="61" y="136.2">Y3</text>
<text x="61" y="134.6">Y2</text>
<text x="61" y="133">Y1</text>
<text x="66.1" y="133">A1</text>
<text x="66.1" y="134.6">A2</text>
<text x="66.1" y="136.2">A3</text>
<text x="66.1" y="137.9">A4</text>
<text x="70.8" y="132.2">11</text>
<text x="70.8" y="133.9">13</text>
<text x="70.8" y="135.5">15</text>
<text x="70.8" y="137.2">17</text>
<text x="133.4" y="133.9">15</text>
<text x="133.4" y="135.5">16</text>
<text x="137.9" y="134.6">CLK</text>
<text x="137.9" y="136.2">CLKAUX</text>
<text x="156.8" y="137.9">+5VSB</text>
<text x="157.9" y="134.6">+12V</text>
<text x="158.2" y="136.2">-12V</text>
<text x="158.6" y="133">+5V</text>
<text x="164.1" y="133.9">1</text>
<text x="164.1" y="135.5">7</text>
<text x="164.1" y="137.2">8</text>
<text x="164.1" y="132.2">5*2</text>
<text x="66.7" y="141.1">G</text>
<text x="70.8" y="140.4">19</text>
<text x="158" y="139.5">GND</text>
<text x="164.1" y="138.8">3*3</text>
</g>
<g font-size="1" fill="#808080">
<text x="151.3" y="69">CSX/6.2B</text>
<text x="150.9" y="75.5">CINH/2.2D</text>
<text x="184.6" y="100.1">RD/2.3C</text>
<text x="178" y="106.6">IRQX/7.5B</text>
<text x="177.9" y="113.2">CINH/2.2D</text>
<text x="119.8" y="127.9">WAIT/4.3C</text>
<text x="120.5" y="126.3">RST/4.3C</text>
<text x="181.2" y="137.7">+5VSB/5.5C</text>
</g>
</svg>
